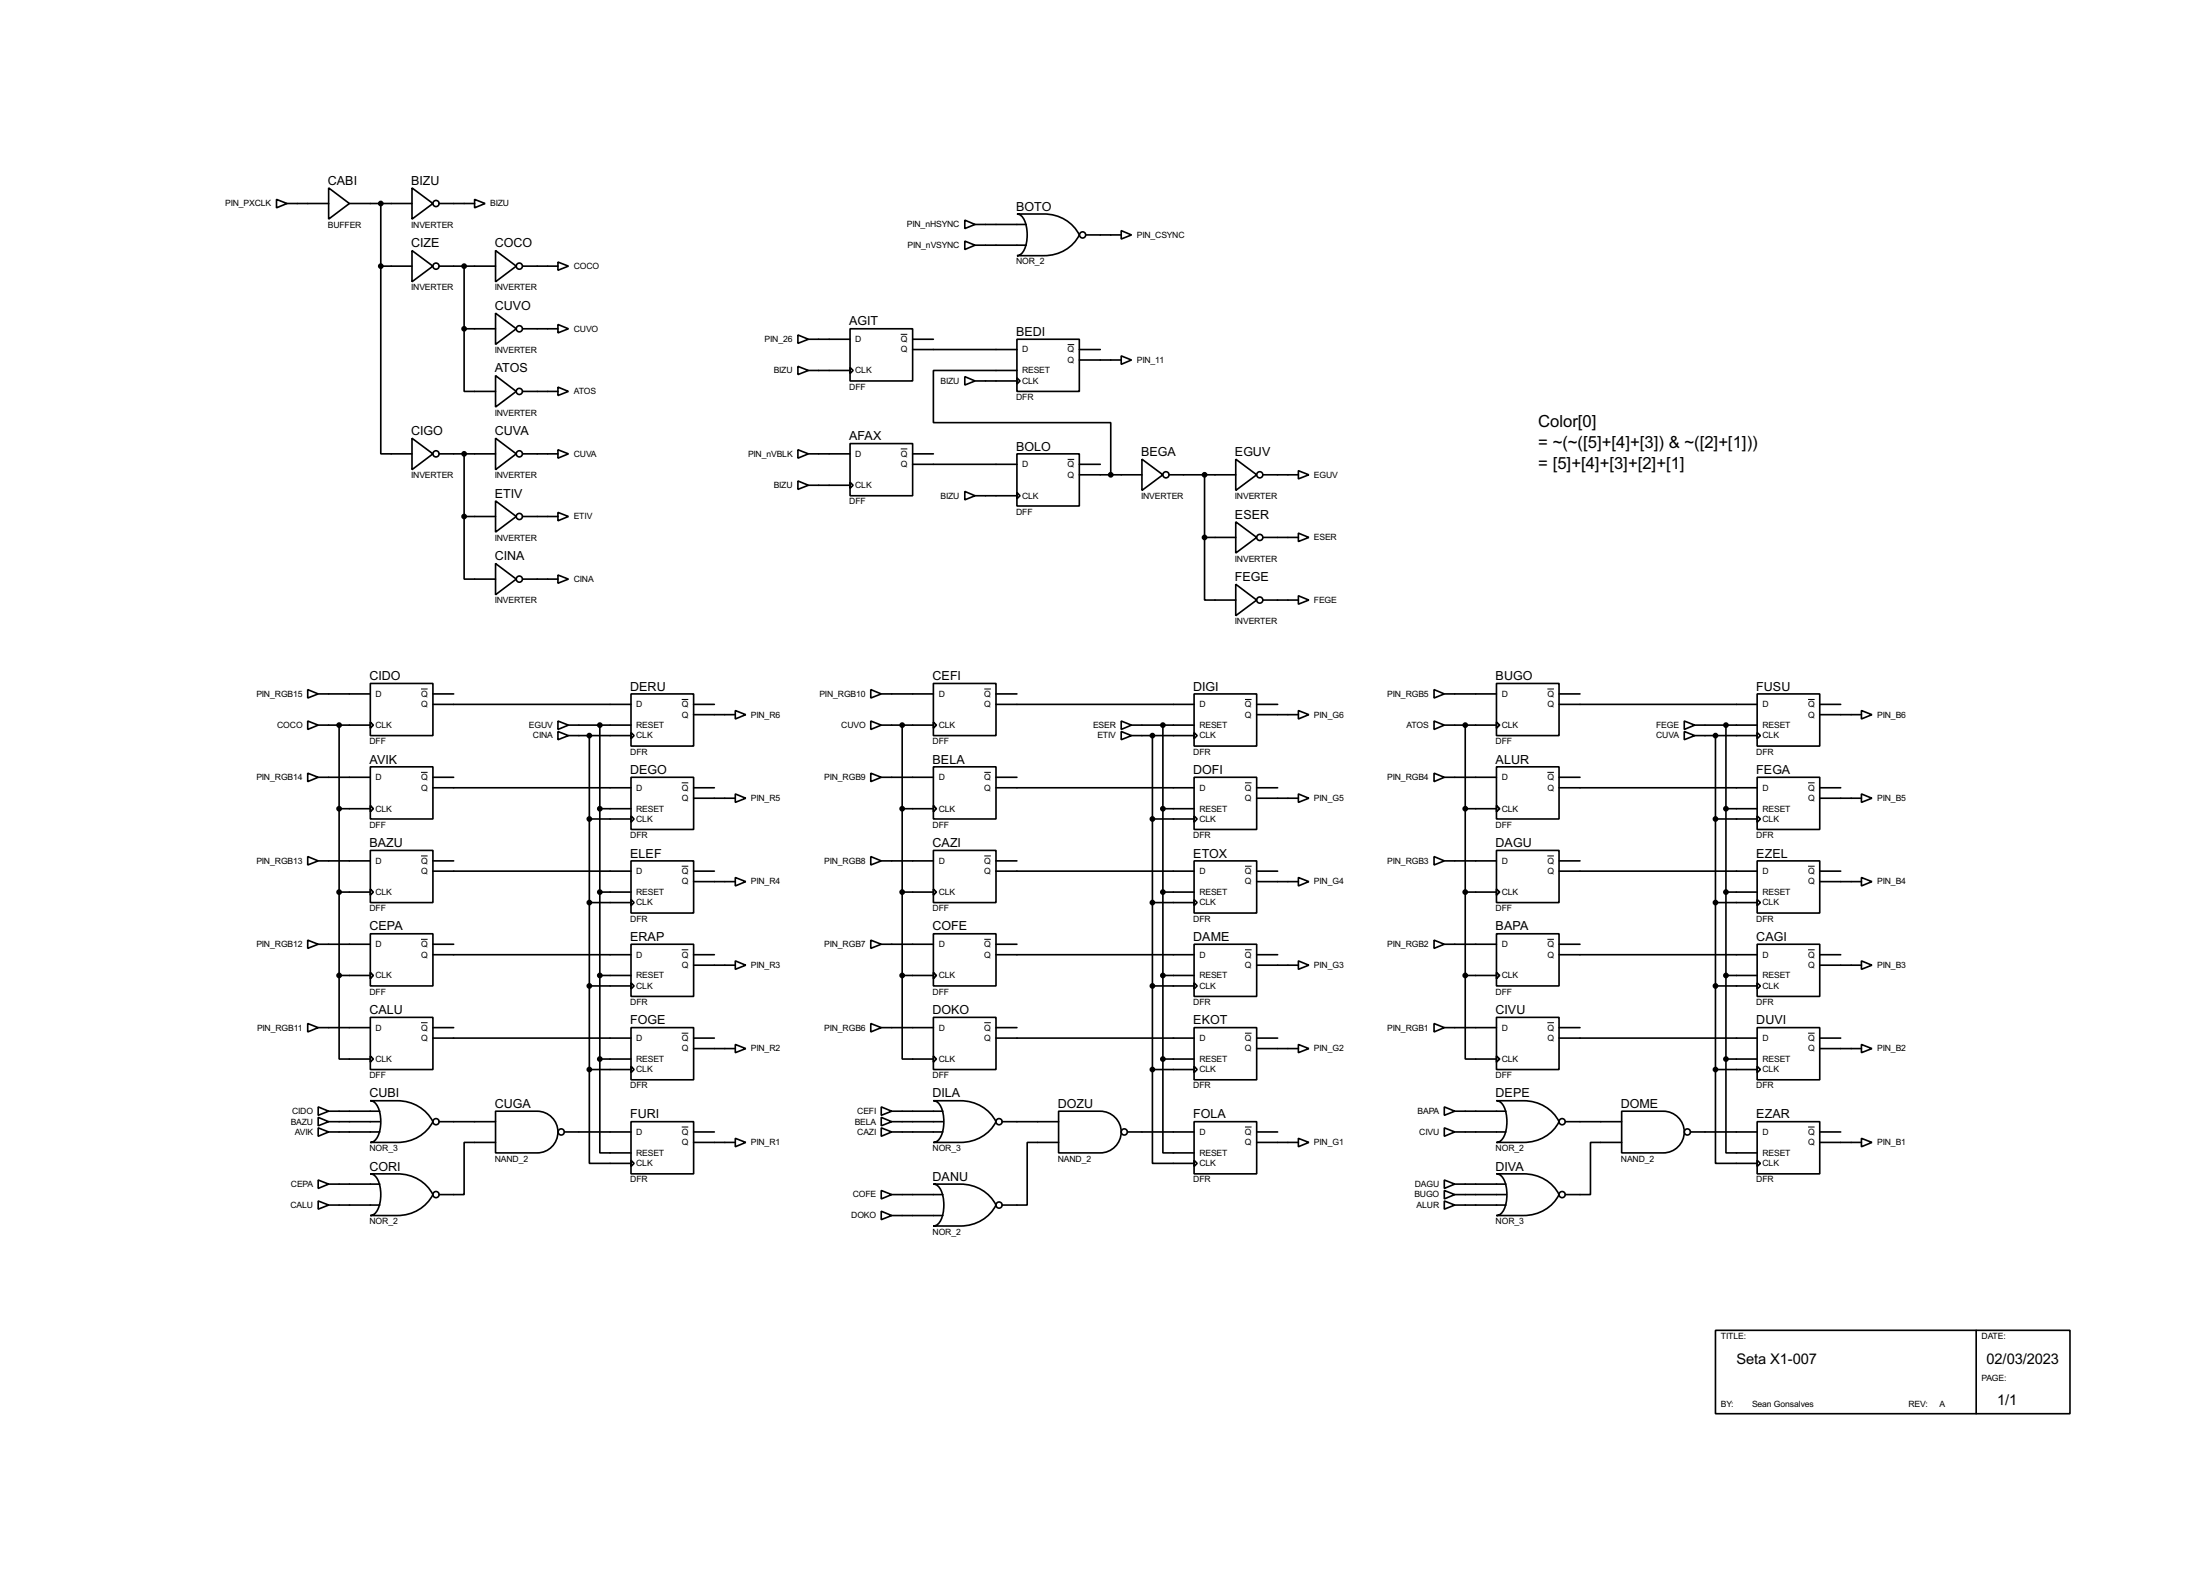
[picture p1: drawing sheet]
<svg xmlns="http://www.w3.org/2000/svg" width="536mm" height="383mm" viewBox="0 0 536 383" stroke-linecap="round" stroke-linejoin="round" font-family="sans-serif">
<g fill="none" stroke="#000" stroke-width=".4">
<path d="M67.4 48.6l2.5 1-2.5 1zM69.9 49.6h10.2M80.1 45.8l5 3.8-5 3.8zM85.1 49.6h15.3M92.8 49.6v15.2M100.4 45.8l5.1 3.8-5.1 3.8zM107 49.6h8.6M115.6 48.6l2.6 1-2.6 1zM235 53.6l2.5 1.1-2.5 1zM235 58.7l2.5 1-2.5 1.1zM237.5 54.7h12.5M237.5 59.7h12.5"/>
<path d="M247.7 52.1h6.6a9.5 9.5 0 0 1 8.6 5.1 9.4 9.4 0 0 1-8.6 5.1h-6.6a3.2 3.2 0 0 0 2.3-3.2 7.9 7.9 0 0 0-1.3-6.6zM264.5 57.2h8.6M273.1 56.2l2.5 1-2.5 1zM92.8 64.8v45.7h7.6M92.8 64.8h7.6M100.4 61l5.1 3.8-5.1 3.8zM107 64.8h13.7M113.1 64.8v15.3M120.7 61l5.1 3.8-5.1 3.8zM120.7 76.3l5.1 3.8-5.1 3.8zM127.3 64.8h8.6M135.9 63.8l2.6 1-2.6 1z"/>
<path d="M135.9 79l2.6 1.1-2.6 1zM113.1 80.1v15.2h7.6M113.1 80.1h7.6M120.7 91.5l5.1 3.8-5.1 3.8zM127.3 80.1h8.6M127.3 95.3h8.6M135.9 94.3l2.6 1-2.6 1zM194.4 81.6l2.5 1-2.5 1zM194.4 89.2l2.5 1-2.5 1zM196.9 82.6h10.2M196.9 90.2h10.2M207.1 80.1h15.2v12.7h-15.2z"/>
<path d="M207.1 89.5l.7 .7-.7 .8zM222.3 82.6h5.1M222.3 85.1h25.4M235 91.7l2.5 1.1-2.5 1zM237.5 92.8h10.2M247.7 82.6h15.2v12.7h-15.2zM247.7 92l.8 .8-.8 .7zM247.7 90.2h-20.3v12.7h43.2v12.7M262.9 85.1h5.1M262.9 87.7h10.2M273.1 86.7l2.5 1-2.5 1zM100.4 106.7l5.1 3.8-5.1 3.9z"/>
<path d="M107 110.5h13.7M113.1 110.5v15.3M120.7 106.7l5.1 3.8-5.1 3.9zM127.3 110.5h8.6M135.9 109.5l2.6 1-2.6 1.1zM194.4 109.5l2.5 1-2.5 1.1zM194.4 117.1l2.5 1.1-2.5 1zM196.9 110.5h10.2M196.9 118.2h10.2M207.1 108h15.2v12.7h-15.2zM207.1 117.4l.7 .8-.7 .7zM222.3 113.1h25.4"/>
<path d="M222.3 110.5h5.1M235 119.7l2.5 1-2.5 1zM247.7 110.5h15.2v12.7h-15.2zM247.7 119.9l.8 .8-.8 .8zM262.9 113.1h5.1M262.9 115.6h15.3M278.2 111.8l5.1 3.8-5.1 3.8zM284.8 115.6h16.2M293.4 115.6v15.3M301 111.8l5.1 3.8-5.1 3.8zM307.6 115.6h8.7M316.3 114.6l2.5 1-2.5 1z"/>
<path d="M113.1 125.8v15.2h7.6M113.1 125.8h7.6M120.7 122l5.1 3.8-5.1 3.8zM120.7 137.2l5.1 3.8-5.1 3.8zM127.3 125.8h8.6M135.9 124.8l2.6 1-2.6 1zM237.5 120.7h10.2M293.4 130.9v15.2h7.6M293.4 130.9h7.6M301 127.1l5.1 3.8-5.1 3.8zM307.6 130.9h8.7M316.3 129.8l2.5 1.1-2.5 1z"/>
<path d="M127.3 141h8.6M135.9 140l2.6 1-2.6 1zM301 142.3l5.1 3.8-5.1 3.8zM307.6 146.1h8.7M316.3 145.1l2.5 1-2.5 1zM75 167.9l2.5 1.1-2.5 1zM75 175.6l2.5 1-2.5 1zM77.5 169h12.7M77.5 176.6h12.7M82.6 176.6v60.9M90.2 166.4h15.3v12.7h-15.3zM90.2 175.8l.8 .8-.8 .7z"/>
<path d="M105.5 169h5M105.5 171.5h48.2M135.9 178.1l2.6 1-2.6 1zM135.9 175.6l2.6 1-2.6 1zM138.5 176.6h15.2M138.5 179.1h15.2M143.6 179.1v81.3M146.1 176.6v81.3M153.7 169h15.3v12.7h-15.3zM153.7 178.4l.8 .7-.8 .8zM169 171.5h5M169 174h10.1"/>
<path d="M179.1 173l2.6 1-2.6 1.1zM212.1 167.9l2.6 1.1-2.6 1zM212.1 175.6l2.6 1-2.6 1zM214.7 169h12.7M214.7 176.6h12.7M219.8 176.6v60.9M227.4 166.4h15.2v12.7h-15.2zM227.4 175.8l.7 .8-.7 .7zM242.6 169h5.1M242.6 171.5h48.3M273.1 178.1l2.5 1-2.5 1zM273.1 175.6l2.5 1-2.5 1z"/>
<path d="M275.6 176.6h15.3M275.6 179.1h15.3M280.7 179.1v81.3M283.3 176.6v81.3M290.9 169h15.2v12.7h-15.2zM290.9 178.4l.7 .7-.7 .8zM306.1 171.5h5.1M306.1 174h10.2M316.3 173l2.5 1-2.5 1.1zM349.3 167.9l2.5 1.1-2.5 1zM349.3 175.6l2.5 1-2.5 1zM351.8 169h12.7"/>
<path d="M351.8 176.6h12.7M356.9 176.6v60.9M364.5 166.4h15.3v12.7h-15.3zM364.5 175.8l.8 .8-.8 .7zM379.8 169h5.1M379.8 171.5h48.2M410.3 178.1l2.5 1-2.5 1zM410.3 175.6l2.5 1-2.5 1zM412.8 176.6h15.2M412.8 179.1h15.2M417.9 179.1v81.3M420.4 176.6v81.3"/>
<path d="M428 169h15.3v12.7h-15.3zM428 178.4l.8 .7-.8 .8zM443.3 171.5h5.1M443.3 174h10.1M453.4 173l2.6 1-2.6 1.1zM75 188.3l2.5 1-2.5 1zM77.5 189.3h12.7M82.6 196.9h7.6M90.2 186.7h15.3v12.7h-15.3zM90.2 196.1l.8 .8-.8 .8zM105.5 189.3h5M105.5 191.8h48.2"/>
<path d="M143.6 199.4h10.1M146.1 196.9h7.6M153.7 189.3h15.3v12.7h-15.3zM153.7 198.7l.8 .7-.8 .8zM169 191.8h5M169 194.4h10.1M179.1 193.3l2.6 1.1-2.6 1zM212.1 188.3l2.6 1-2.6 1zM214.7 189.3h12.7M219.8 196.9h7.6M227.4 186.7h15.2v12.7h-15.2zM227.4 196.1l.7 .8-.7 .8z"/>
<path d="M242.6 189.3h5.1M242.6 191.8h48.3M280.7 199.4h10.2M283.3 196.9h7.6M290.9 189.3h15.2v12.7h-15.2zM290.9 198.7l.7 .7-.7 .8zM306.1 191.8h5.1M306.1 194.4h10.2M316.3 193.3l2.5 1.1-2.5 1zM349.3 188.3l2.5 1-2.5 1zM351.8 189.3h12.7M356.9 196.9h7.6"/>
<path d="M364.5 186.7h15.3v12.7h-15.3zM364.5 196.1l.8 .8-.8 .8zM379.8 189.3h5.1M379.8 191.8h48.2M417.9 199.4h10.1M420.4 196.9h7.6M428 189.3h15.3v12.7h-15.3zM428 198.7l.8 .7-.8 .8zM443.3 191.8h5.1M443.3 194.4h10.1M453.4 193.3l2.6 1.1-2.6 1zM75 208.6l2.5 1-2.5 1z"/>
<path d="M77.5 209.6h12.7M82.6 217.2h7.6M90.2 207.1h15.3v12.7h-15.3zM90.2 216.5l.8 .7-.8 .8zM105.5 209.6h5M105.5 212.1h48.2M143.6 219.8h10.1M146.1 217.2h7.6M153.7 209.6h15.3v12.7h-15.3zM153.7 219l.8 .8-.8 .7zM169 212.1h5M169 214.7h10.1"/>
<path d="M179.1 213.7l2.6 1-2.6 1zM212.1 208.6l2.6 1-2.6 1zM214.7 209.6h12.7M219.8 217.2h7.6M227.4 207.1h15.2v12.7h-15.2zM227.4 216.5l.7 .7-.7 .8zM242.6 209.6h5.1M242.6 212.1h48.3M280.7 219.8h10.2M283.3 217.2h7.6M290.9 209.6h15.2v12.7h-15.2zM290.9 219l.7 .8-.7 .7z"/>
<path d="M306.1 212.1h5.1M306.1 214.7h10.2M316.3 213.7l2.5 1-2.5 1zM349.3 208.6l2.5 1-2.5 1zM351.8 209.6h12.7M356.9 217.2h7.6M364.5 207.1h15.3v12.7h-15.3zM364.5 216.5l.8 .7-.8 .8zM379.8 209.6h5.1M379.8 212.1h48.2M417.9 219.8h10.1M420.4 217.2h7.6"/>
<path d="M428 209.6h15.3v12.7h-15.3zM428 219l.8 .8-.8 .7zM443.3 212.1h5.1M443.3 214.7h10.1M453.4 213.7l2.6 1-2.6 1zM75 228.9l2.5 1-2.5 1zM77.5 229.9h12.7M82.6 237.5v20.4h7.6M82.6 237.5h7.6M90.2 227.4h15.3v12.7h-15.3zM90.2 236.8l.8 .7-.8 .8zM105.5 229.9h5"/>
<path d="M105.5 232.5h48.2M146.1 237.5h7.6M153.7 229.9h15.3v12.7h-15.3zM153.7 239.3l.8 .8-.8 .7zM169 232.5h5M169 235h10.1M179.1 234l2.6 1-2.6 1zM212.1 228.9l2.6 1-2.6 1zM214.7 229.9h12.7M219.8 237.5v20.4h7.6M219.8 237.5h7.6M227.4 227.4h15.2v12.7h-15.2z"/>
<path d="M227.4 236.8l.7 .7-.7 .8zM242.6 229.9h5.1M242.6 232.5h48.3M283.3 237.5h7.6M290.9 229.9h15.2v12.7h-15.2zM290.9 239.3l.7 .8-.7 .7zM306.1 232.5h5.1M306.1 235h10.2M316.3 234l2.5 1-2.5 1zM349.3 228.9l2.5 1-2.5 1zM351.8 229.9h12.7M356.9 237.5v20.4h7.6"/>
<path d="M356.9 237.5h7.6M364.5 227.4h15.3v12.7h-15.3zM364.5 236.8l.8 .7-.8 .8zM379.8 229.9h5.1M379.8 232.5h48.2M420.4 237.5h7.6M428 229.9h15.3v12.7h-15.3zM428 239.3l.8 .8-.8 .7zM443.3 232.5h5.1M443.3 235h10.1M453.4 234l2.6 1-2.6 1zM75 249.2l2.5 1-2.5 1.1z"/>
<path d="M77.5 250.2h12.7M90.2 247.7h15.3v12.7h-15.3zM90.2 257.1l.8 .8-.8 .7zM105.5 250.2h5M105.5 252.8h48.2M143.6 240.1h10.1M146.1 257.9v22.8h7.6M146.1 257.9h7.6M153.7 250.2h15.3v12.7h-15.3zM153.7 259.6l.8 .8-.8 .8zM169 252.8h5M169 255.3h10.1"/>
<path d="M179.1 254.3l2.6 1-2.6 1zM212.1 249.2l2.6 1-2.6 1.1zM214.7 250.2h12.7M227.4 247.7h15.2v12.7h-15.2zM227.4 257.1l.7 .8-.7 .7zM242.6 250.2h5.1M242.6 252.8h48.3M280.7 240.1h10.2M283.3 257.9v22.8h7.6M283.3 257.9h7.6M290.9 250.2h15.2v12.7h-15.2zM290.9 259.6l.7 .8-.7 .8z"/>
<path d="M306.1 252.8h5.1M306.1 255.3h10.2M316.3 254.3l2.5 1-2.5 1zM349.3 249.2l2.5 1-2.5 1.1zM351.8 250.2h12.7M364.5 247.7h15.3v12.7h-15.3zM364.5 257.1l.8 .8-.8 .7zM379.8 250.2h5.1M379.8 252.8h48.2M417.9 240.1h10.1M420.4 257.9v22.8h7.6M420.4 257.9h7.6"/>
<path d="M428 250.2h15.3v12.7h-15.3zM428 259.6l.8 .8-.8 .8zM443.3 252.8h5.1M443.3 255.3h10.1M453.4 254.3l2.6 1-2.6 1zM77.5 269.5l2.6 1.1-2.6 1zM77.5 272.1l2.6 1-2.6 1zM77.5 274.6l2.6 1-2.6 1.1zM80.1 275.6h12.4M80.1 273.1h12.4M80.1 270.6h12.4M90.2 268h6.6a9.6 9.6 0 0 1 8.7 5.1 9.6 9.6 0 0 1-8.7 5.1h-6.6a3.2 3.2 0 0 0 2.4-3.2 7.7 7.7 0 0 0-1.4-6.6z"/>
<path d="M107 273.1h13.7M120.7 270.6h10.2a5.1 5.1 0 0 1 5 5 5.1 5.1 0 0 1-5 5.1h-10.2zM120.7 278.2h-7.6v12.7h-6.1M137.5 275.6h16.2M143.6 260.4v22.9h10.1M143.6 260.4h10.1M153.7 273.1h15.3v12.7h-15.3zM169 278.2h10.1M169 275.6h5M179.1 277.2l2.6 1-2.6 1zM214.7 269.5l2.5 1.1-2.5 1zM214.7 274.6l2.5 1-2.5 1.1z"/>
<path d="M214.7 272.1l2.5 1-2.5 1zM217.2 275.6h12.5M217.2 273.1h12.5M217.2 270.6h12.5M227.4 268h6.6a9.6 9.6 0 0 1 8.6 5.1 9.5 9.5 0 0 1-8.6 5.1h-6.6a3.2 3.2 0 0 0 2.3-3.2 7.8 7.8 0 0 0-1.3-6.6zM244.1 273.1h13.8M257.9 270.6h10.1a5.1 5.1 0 0 1 5.1 5 5.1 5.1 0 0 1-5.1 5.1h-10.1zM257.9 278.2h-7.7v15.2h-6.1M274.6 275.6h16.3M280.7 260.4v22.9h10.2M280.7 260.4h10.2M290.9 273.1h15.2v12.7h-15.2z"/>
<path d="M306.1 278.2h10.2M306.1 275.6h5.1M316.3 277.2l2.5 1-2.5 1zM351.8 269.5l2.6 1.1-2.6 1zM351.8 274.6l2.6 1-2.6 1.1zM354.4 275.6h12.4M354.4 270.6h12.4M364.5 268h6.6a9.5 9.5 0 0 1 8.7 5.1 9.5 9.5 0 0 1-8.7 5.1h-6.6a3.2 3.2 0 0 0 2.4-3.2 7.8 7.8 0 0 0-1.3-6.6zM381.3 273.1h13.7M395 270.6h10.2a5.1 5.1 0 0 1 5.1 5 5.1 5.1 0 0 1-5.1 5.1h-10.2zM395 278.2h-7.6v12.7h-6.1M411.8 275.6h16.2"/>
<path d="M417.9 260.4v22.9h10.1M417.9 260.4h10.1M428 273.1h15.3v12.7h-15.3zM443.3 278.2h10.1M443.3 275.6h5.1M453.4 277.2l2.6 1-2.6 1zM77.5 287.3l2.6 1-2.6 1.1zM77.5 292.4l2.6 1-2.6 1zM80.1 288.3h12.4M80.1 293.4h12.4M90.2 285.8h6.6a9.6 9.6 0 0 1 8.7 5.1 9.6 9.6 0 0 1-8.7 5.1h-6.6a3.2 3.2 0 0 0 2.4-3.2 7.6 7.6 0 0 0-1.4-6.6zM153.7 282.5l.8 .8-.8 .7z"/>
<path d="M214.7 289.9l2.5 1-2.5 1zM214.7 294.9l2.5 1.1-2.5 1zM217.2 290.9h12.5M217.2 296h12.5M227.4 288.3h6.6a9.6 9.6 0 0 1 8.6 5.1 9.5 9.5 0 0 1-8.6 5.1h-6.6a3.2 3.2 0 0 0 2.3-3.1 7.8 7.8 0 0 0-1.3-6.7zM290.9 282.5l.7 .8-.7 .7zM351.8 287.3l2.6 1-2.6 1.1zM351.8 289.9l2.6 1-2.6 1zM351.8 292.4l2.6 1-2.6 1zM354.4 288.3h12.4M354.4 293.4h12.4M354.4 290.9h12.4"/>
<path d="M364.5 285.8h6.6a9.5 9.5 0 0 1 8.7 5.1 9.5 9.5 0 0 1-8.7 5.1h-6.6a3.2 3.2 0 0 0 2.4-3.2 7.7 7.7 0 0 0-1.3-6.6zM428 282.5l.8 .8-.8 .7zM417.9 323.9h86.3v20.3h-86.3zM481.4 323.9v20.3"/>
<circle cx="106.2" cy="49.6" r=".75"/>
<circle cx="263.7" cy="57.2" r=".75"/>
<circle cx="106.2" cy="64.8" r=".75"/>
<circle cx="126.5" cy="64.8" r=".75"/>
<circle cx="126.5" cy="80.1" r=".75"/>
<circle cx="126.5" cy="95.3" r=".75"/>
<circle cx="106.2" cy="110.5" r=".75"/>
<circle cx="126.5" cy="110.5" r=".75"/>
<circle cx="284" cy="115.6" r=".75"/>
<circle cx="306.8" cy="115.6" r=".75"/>
<circle cx="126.5" cy="125.8" r=".75"/>
<circle cx="306.8" cy="130.9" r=".75"/>
<circle cx="126.5" cy="141" r=".75"/>
<circle cx="306.8" cy="146.1" r=".75"/>
<circle cx="106.2" cy="273.1" r=".75"/>
<circle cx="136.7" cy="275.6" r=".75"/>
<circle cx="243.3" cy="273.1" r=".75"/>
<circle cx="273.8" cy="275.6" r=".75"/>
<circle cx="380.5" cy="273.1" r=".75"/>
<circle cx="411" cy="275.6" r=".75"/>
<circle cx="106.2" cy="290.9" r=".75"/>
<circle cx="243.3" cy="293.4" r=".75"/>
<circle cx="380.5" cy="290.9" r=".75"/>
</g>
<g fill="none" stroke="#000" stroke-width=".24">
<path d="M219.4 81.4h1.6M260.1 83.9h1.6M219.4 109.3h1.6M260.1 111.9h1.6M102.6 167.8h1.6M166.1 170.3h1.6M239.8 167.8h1.6M303.3 170.3h1.6M376.9 167.8h1.6M440.4 170.3h1.6M102.6 188.1h1.6M166.1 190.6h1.6"/>
<path d="M239.8 188.1h1.6M303.3 190.6h1.6M376.9 188.1h1.6M440.4 190.6h1.6M102.6 208.4h1.6M166.1 210.9h1.6M239.8 208.4h1.6M303.3 210.9h1.6M376.9 208.4h1.6M440.4 210.9h1.6M102.6 228.7h1.6M166.1 231.3h1.6"/>
<path d="M239.8 228.7h1.6M303.3 231.3h1.6M376.9 228.7h1.6M440.4 231.3h1.6M102.6 249h1.6M166.1 251.6h1.6M239.8 249h1.6M303.3 251.6h1.6M376.9 249h1.6M440.4 251.6h1.6M166.1 274.4h1.6M303.3 274.4h1.6"/>
<path d="M440.4 274.4h1.6"/>
</g>
<g fill="#000" stroke="#000" stroke-width=".4">
<circle cx="92.7" cy="49.6" r=".5"/>
<circle cx="92.7" cy="64.8" r=".5"/>
<circle cx="113" cy="64.8" r=".5"/>
<circle cx="113" cy="80.1" r=".5"/>
<circle cx="113" cy="110.5" r=".5"/>
<circle cx="270.5" cy="115.6" r=".5"/>
<circle cx="293.4" cy="115.6" r=".5"/>
<circle cx="113" cy="125.8" r=".5"/>
<circle cx="293.4" cy="130.9" r=".5"/>
<circle cx="82.6" cy="176.6" r=".5"/>
<circle cx="143.5" cy="179.1" r=".5"/>
<circle cx="146.1" cy="176.6" r=".5"/>
<circle cx="219.7" cy="176.6" r=".5"/>
<circle cx="280.7" cy="179.1" r=".5"/>
<circle cx="283.2" cy="176.6" r=".5"/>
<circle cx="356.9" cy="176.6" r=".5"/>
<circle cx="417.8" cy="179.1" r=".5"/>
<circle cx="420.4" cy="176.6" r=".5"/>
<circle cx="82.6" cy="196.9" r=".5"/>
<circle cx="143.5" cy="199.4" r=".5"/>
<circle cx="146.1" cy="196.9" r=".5"/>
<circle cx="219.7" cy="196.9" r=".5"/>
<circle cx="280.7" cy="199.4" r=".5"/>
<circle cx="283.2" cy="196.9" r=".5"/>
<circle cx="356.9" cy="196.9" r=".5"/>
<circle cx="417.8" cy="199.4" r=".5"/>
<circle cx="420.4" cy="196.9" r=".5"/>
<circle cx="82.6" cy="217.2" r=".5"/>
<circle cx="143.5" cy="219.8" r=".5"/>
<circle cx="146.1" cy="217.2" r=".5"/>
<circle cx="219.7" cy="217.2" r=".5"/>
<circle cx="280.7" cy="219.8" r=".5"/>
<circle cx="283.2" cy="217.2" r=".5"/>
<circle cx="356.9" cy="217.2" r=".5"/>
<circle cx="417.8" cy="219.8" r=".5"/>
<circle cx="420.4" cy="217.2" r=".5"/>
<circle cx="82.6" cy="237.5" r=".5"/>
<circle cx="146.1" cy="237.5" r=".5"/>
<circle cx="219.7" cy="237.5" r=".5"/>
<circle cx="283.2" cy="237.5" r=".5"/>
<circle cx="356.9" cy="237.5" r=".5"/>
<circle cx="420.4" cy="237.5" r=".5"/>
<circle cx="143.5" cy="240.1" r=".5"/>
<circle cx="146.1" cy="257.9" r=".5"/>
<circle cx="280.7" cy="240.1" r=".5"/>
<circle cx="283.2" cy="257.9" r=".5"/>
<circle cx="417.8" cy="240.1" r=".5"/>
<circle cx="420.4" cy="257.9" r=".5"/>
<circle cx="143.5" cy="260.4" r=".5"/>
<circle cx="280.7" cy="260.4" r=".5"/>
<circle cx="417.8" cy="260.4" r=".5"/>
</g>
<g font-size="4.6">
<text x="374.7" y="104">Color[0]</text>
<text x="374.7" y="109.1">= ~(~([5]+[4]+[3]) &amp; ~([2]+[1]))</text>
<text x="374.7" y="114.2">= [5]+[4]+[3]+[2]+[1]</text>
</g>
<g font-size="4">
<text x="423" y="332">Seta X1-007</text>
<text x="483.9" y="332">02/03/2023</text>
<text x="486.5" y="342.2">1/1</text>
</g>
<g font-size="3.4">
<text x="79.9" y="45">CABI</text>
<text x="100.2" y="45">BIZU</text>
<text x="247.5" y="51.3">BOTO</text>
<text x="100.2" y="60.2">CIZE</text>
<text x="120.5" y="60.2">COCO</text>
<text x="120.5" y="75.5">CUVO</text>
<text x="206.9" y="79.3">AGIT</text>
<text x="247.5" y="81.8">BEDI</text>
<text x="120.5" y="90.7">ATOS</text>
<text x="100.2" y="105.9">CIGO</text>
<text x="120.5" y="105.9">CUVA</text>
<text x="206.9" y="107.2">AFAX</text>
<text x="247.5" y="109.7">BOLO</text>
<text x="278" y="111">BEGA</text>
<text x="300.8" y="111">EGUV</text>
<text x="120.5" y="121.2">ETIV</text>
<text x="300.8" y="126.3">ESER</text>
<text x="120.5" y="136.4">CINA</text>
<text x="300.8" y="141.5">FEGE</text>
<text x="90" y="165.6">CIDO</text>
<text x="227.2" y="165.6">CEFI</text>
<text x="364.3" y="165.6">BUGO</text>
<text x="153.5" y="168.2">DERU</text>
<text x="290.7" y="168.2">DIGI</text>
<text x="427.8" y="168.2">FUSU</text>
<text x="90" y="185.9">AVIK</text>
<text x="227.2" y="185.9">BELA</text>
<text x="364.3" y="185.9">ALUR</text>
<text x="153.5" y="188.5">DEGO</text>
<text x="290.7" y="188.5">DOFI</text>
<text x="427.8" y="188.5">FEGA</text>
<text x="90" y="206.3">BAZU</text>
<text x="153.5" y="208.8">ELEF</text>
<text x="227.2" y="206.3">CAZI</text>
<text x="290.7" y="208.8">ETOX</text>
<text x="364.3" y="206.3">DAGU</text>
<text x="427.8" y="208.8">EZEL</text>
<text x="90" y="226.6">CEPA</text>
<text x="227.2" y="226.6">COFE</text>
<text x="364.3" y="226.6">BAPA</text>
<text x="153.5" y="229.1">ERAP</text>
<text x="290.7" y="229.1">DAME</text>
<text x="427.8" y="229.1">CAGI</text>
<text x="90" y="246.9">CALU</text>
<text x="153.5" y="249.4">FOGE</text>
<text x="227.2" y="246.9">DOKO</text>
<text x="290.7" y="249.4">EKOT</text>
<text x="364.3" y="246.9">CIVU</text>
<text x="427.8" y="249.4">DUVI</text>
<text x="90" y="267.2">CUBI</text>
<text x="120.5" y="269.8">CUGA</text>
<text x="227.2" y="267.2">DILA</text>
<text x="257.7" y="269.8">DOZU</text>
<text x="364.3" y="267.2">DEPE</text>
<text x="394.8" y="269.8">DOME</text>
<text x="153.5" y="272.3">FURI</text>
<text x="290.7" y="272.3">FOLA</text>
<text x="427.8" y="272.3">EZAR</text>
<text x="90" y="285">CORI</text>
<text x="227.2" y="287.5">DANU</text>
<text x="364.3" y="285">DIVA</text>
</g>
<g font-size="2.4">
<text x="54.9" y="50.2">PIN_PXCLK</text>
<text x="119.4" y="50.2">BIZU</text>
<text x="79.9" y="55.4">BUFFER</text>
<text x="100.2" y="55.4">INVERTER</text>
<text x="220.9" y="55.4">PIN_nHSYNC</text>
<text x="276.9" y="57.9">PIN_CSYNC</text>
<text x="139.8" y="65.5">COCO</text>
<text x="221.1" y="60.4">PIN_nVSYNC</text>
<text x="247.5" y="64.3">NOR_2</text>
<text x="100.2" y="70.7">INVERTER</text>
<text x="120.5" y="70.7">INVERTER</text>
<text x="139.8" y="80.8">CUVO</text>
<text x="186.3" y="83.3">PIN_26</text>
<text x="208.3" y="83.3">D</text>
<text x="219.4" y="83.3">Q</text>
<text x="120.5" y="86">INVERTER</text>
<text x="219.4" y="85.8">Q</text>
<text x="249" y="85.8">D</text>
<text x="260.1" y="85.8">Q</text>
<text x="260.1" y="88.4">Q</text>
<text x="276.9" y="88.4">PIN_11</text>
<text x="139.8" y="96">ATOS</text>
<text x="188.5" y="90.9">BIZU</text>
<text x="206.9" y="94.9">DFF</text>
<text x="208.3" y="90.9">CLK</text>
<text x="229.1" y="93.5">BIZU</text>
<text x="249" y="90.9">RESET</text>
<text x="249" y="93.5">CLK</text>
<text x="120.5" y="101.2">INVERTER</text>
<text x="247.5" y="97.4">DFR</text>
<text x="139.8" y="111.2">CUVA</text>
<text x="182.2" y="111.2">PIN_nVBLK</text>
<text x="208.3" y="111.2">D</text>
<text x="219.4" y="111.2">Q</text>
<text x="219.4" y="113.7">Q</text>
<text x="249" y="113.7">D</text>
<text x="260.1" y="113.7">Q</text>
<text x="100.2" y="116.4">INVERTER</text>
<text x="120.5" y="116.4">INVERTER</text>
<text x="188.5" y="118.9">BIZU</text>
<text x="208.3" y="118.9">CLK</text>
<text x="260.1" y="116.3">Q</text>
<text x="320.1" y="116.3">EGUV</text>
<text x="206.9" y="122.8">DFF</text>
<text x="229.1" y="121.4">BIZU</text>
<text x="247.5" y="125.3">DFF</text>
<text x="249" y="121.4">CLK</text>
<text x="278" y="121.5">INVERTER</text>
<text x="300.8" y="121.5">INVERTER</text>
<text x="120.5" y="131.7">INVERTER</text>
<text x="139.8" y="126.4">ETIV</text>
<text x="320.1" y="131.6">ESER</text>
<text x="300.8" y="136.8">INVERTER</text>
<text x="139.8" y="141.7">CINA</text>
<text x="120.5" y="146.9">INVERTER</text>
<text x="320.1" y="146.8">FEGE</text>
<text x="300.8" y="152">INVERTER</text>
<text x="62.5" y="169.7">PIN_RGB15</text>
<text x="91.5" y="169.7">D</text>
<text x="102.6" y="169.7">Q</text>
<text x="102.6" y="172.2">Q</text>
<text x="155" y="172.2">D</text>
<text x="166.1" y="172.2">Q</text>
<text x="199.6" y="169.7">PIN_RGB10</text>
<text x="228.7" y="169.7">D</text>
<text x="239.8" y="169.7">Q</text>
<text x="239.8" y="172.2">Q</text>
<text x="292.2" y="172.2">D</text>
<text x="303.3" y="172.2">Q</text>
<text x="337.9" y="169.7">PIN_RGB5</text>
<text x="365.8" y="169.7">D</text>
<text x="376.9" y="169.7">Q</text>
<text x="376.9" y="172.2">Q</text>
<text x="429.3" y="172.2">D</text>
<text x="440.4" y="172.2">Q</text>
<text x="67.5" y="177.3">COCO</text>
<text x="91.5" y="177.3">CLK</text>
<text x="128.9" y="177.3">EGUV</text>
<text x="129.8" y="179.8">CINA</text>
<text x="155" y="177.3">RESET</text>
<text x="155" y="179.8">CLK</text>
<text x="166.1" y="174.7">Q</text>
<text x="182.9" y="174.7">PIN_R6</text>
<text x="204.9" y="177.3">CUVO</text>
<text x="228.7" y="177.3">CLK</text>
<text x="266.3" y="177.3">ESER</text>
<text x="267.3" y="179.8">ETIV</text>
<text x="292.2" y="177.3">RESET</text>
<text x="292.2" y="179.8">CLK</text>
<text x="303.3" y="174.7">Q</text>
<text x="320.1" y="174.7">PIN_G6</text>
<text x="342.6" y="177.3">ATOS</text>
<text x="365.8" y="177.3">CLK</text>
<text x="403.4" y="179.8">CUVA</text>
<text x="403.4" y="177.3">FEGE</text>
<text x="429.3" y="177.3">RESET</text>
<text x="429.3" y="179.8">CLK</text>
<text x="440.4" y="174.7">Q</text>
<text x="457.3" y="174.7">PIN_B6</text>
<text x="90" y="181.2">DFF</text>
<text x="153.5" y="183.8">DFR</text>
<text x="227.2" y="181.2">DFF</text>
<text x="290.7" y="183.8">DFR</text>
<text x="364.3" y="181.2">DFF</text>
<text x="427.8" y="183.8">DFR</text>
<text x="62.5" y="190">PIN_RGB14</text>
<text x="91.5" y="190">D</text>
<text x="102.6" y="190">Q</text>
<text x="200.8" y="190">PIN_RGB9</text>
<text x="228.7" y="190">D</text>
<text x="239.8" y="190">Q</text>
<text x="337.9" y="190">PIN_RGB4</text>
<text x="365.8" y="190">D</text>
<text x="376.9" y="190">Q</text>
<text x="91.5" y="197.6">CLK</text>
<text x="102.6" y="192.5">Q</text>
<text x="155" y="197.6">RESET</text>
<text x="155" y="192.5">D</text>
<text x="166.1" y="192.5">Q</text>
<text x="166.1" y="195.1">Q</text>
<text x="182.9" y="195.1">PIN_R5</text>
<text x="228.7" y="197.6">CLK</text>
<text x="239.8" y="192.5">Q</text>
<text x="292.2" y="197.6">RESET</text>
<text x="292.2" y="192.5">D</text>
<text x="303.3" y="192.5">Q</text>
<text x="303.3" y="195.1">Q</text>
<text x="320.1" y="195.1">PIN_G5</text>
<text x="365.8" y="197.6">CLK</text>
<text x="376.9" y="192.5">Q</text>
<text x="429.3" y="197.6">RESET</text>
<text x="429.3" y="192.5">D</text>
<text x="440.4" y="192.5">Q</text>
<text x="440.4" y="195.1">Q</text>
<text x="457.3" y="195.1">PIN_B5</text>
<text x="90" y="201.5">DFF</text>
<text x="155" y="200.1">CLK</text>
<text x="227.2" y="201.5">DFF</text>
<text x="292.2" y="200.1">CLK</text>
<text x="364.3" y="201.5">DFF</text>
<text x="429.3" y="200.1">CLK</text>
<text x="153.5" y="204.1">DFR</text>
<text x="290.7" y="204.1">DFR</text>
<text x="427.8" y="204.1">DFR</text>
<text x="62.5" y="210.3">PIN_RGB13</text>
<text x="91.5" y="210.3">D</text>
<text x="102.6" y="210.3">Q</text>
<text x="102.6" y="212.8">Q</text>
<text x="155" y="212.8">D</text>
<text x="166.1" y="212.8">Q</text>
<text x="166.1" y="215.4">Q</text>
<text x="182.9" y="215.4">PIN_R4</text>
<text x="200.8" y="210.3">PIN_RGB8</text>
<text x="228.7" y="210.3">D</text>
<text x="239.8" y="210.3">Q</text>
<text x="239.8" y="212.8">Q</text>
<text x="292.2" y="212.8">D</text>
<text x="303.3" y="212.8">Q</text>
<text x="303.3" y="215.4">Q</text>
<text x="320.1" y="215.4">PIN_G4</text>
<text x="337.9" y="210.3">PIN_RGB3</text>
<text x="365.8" y="210.3">D</text>
<text x="376.9" y="210.3">Q</text>
<text x="376.9" y="212.8">Q</text>
<text x="429.3" y="212.8">D</text>
<text x="440.4" y="212.8">Q</text>
<text x="440.4" y="215.4">Q</text>
<text x="457.3" y="215.4">PIN_B4</text>
<text x="90" y="221.9">DFF</text>
<text x="91.5" y="217.9">CLK</text>
<text x="155" y="217.9">RESET</text>
<text x="155" y="220.5">CLK</text>
<text x="227.2" y="221.9">DFF</text>
<text x="228.7" y="217.9">CLK</text>
<text x="292.2" y="217.9">RESET</text>
<text x="292.2" y="220.5">CLK</text>
<text x="364.3" y="221.9">DFF</text>
<text x="365.8" y="217.9">CLK</text>
<text x="429.3" y="217.9">RESET</text>
<text x="429.3" y="220.5">CLK</text>
<text x="153.5" y="224.4">DFR</text>
<text x="290.7" y="224.4">DFR</text>
<text x="427.8" y="224.4">DFR</text>
<text x="62.5" y="230.6">PIN_RGB12</text>
<text x="91.5" y="230.6">D</text>
<text x="102.6" y="230.6">Q</text>
<text x="102.6" y="233.2">Q</text>
<text x="155" y="233.2">D</text>
<text x="166.1" y="233.2">Q</text>
<text x="200.8" y="230.6">PIN_RGB7</text>
<text x="228.7" y="230.6">D</text>
<text x="239.8" y="230.6">Q</text>
<text x="239.8" y="233.2">Q</text>
<text x="292.2" y="233.2">D</text>
<text x="303.3" y="233.2">Q</text>
<text x="337.9" y="230.6">PIN_RGB2</text>
<text x="365.8" y="230.6">D</text>
<text x="376.9" y="230.6">Q</text>
<text x="376.9" y="233.2">Q</text>
<text x="429.3" y="233.2">D</text>
<text x="440.4" y="233.2">Q</text>
<text x="91.5" y="238.2">CLK</text>
<text x="155" y="238.2">RESET</text>
<text x="166.1" y="235.7">Q</text>
<text x="182.9" y="235.7">PIN_R3</text>
<text x="228.7" y="238.2">CLK</text>
<text x="292.2" y="238.2">RESET</text>
<text x="303.3" y="235.7">Q</text>
<text x="320.1" y="235.7">PIN_G3</text>
<text x="365.8" y="238.2">CLK</text>
<text x="429.3" y="238.2">RESET</text>
<text x="440.4" y="235.7">Q</text>
<text x="457.3" y="235.7">PIN_B3</text>
<text x="90" y="242.2">DFF</text>
<text x="153.5" y="244.7">DFR</text>
<text x="155" y="240.8">CLK</text>
<text x="227.2" y="242.2">DFF</text>
<text x="290.7" y="244.7">DFR</text>
<text x="292.2" y="240.8">CLK</text>
<text x="364.3" y="242.2">DFF</text>
<text x="427.8" y="244.7">DFR</text>
<text x="429.3" y="240.8">CLK</text>
<text x="62.6" y="250.9">PIN_RGB11</text>
<text x="91.5" y="250.9">D</text>
<text x="102.6" y="250.9">Q</text>
<text x="200.8" y="250.9">PIN_RGB6</text>
<text x="228.7" y="250.9">D</text>
<text x="239.8" y="250.9">Q</text>
<text x="337.9" y="250.9">PIN_RGB1</text>
<text x="365.8" y="250.9">D</text>
<text x="376.9" y="250.9">Q</text>
<text x="102.6" y="253.5">Q</text>
<text x="155" y="253.5">D</text>
<text x="166.1" y="253.5">Q</text>
<text x="166.1" y="256">Q</text>
<text x="182.9" y="256">PIN_R2</text>
<text x="239.8" y="253.5">Q</text>
<text x="292.2" y="253.5">D</text>
<text x="303.3" y="253.5">Q</text>
<text x="303.3" y="256">Q</text>
<text x="320.1" y="256">PIN_G2</text>
<text x="376.9" y="253.5">Q</text>
<text x="429.3" y="253.5">D</text>
<text x="440.4" y="253.5">Q</text>
<text x="440.4" y="256">Q</text>
<text x="457.3" y="256">PIN_B2</text>
<text x="90" y="262.5">DFF</text>
<text x="91.5" y="258.6">CLK</text>
<text x="155" y="258.6">RESET</text>
<text x="155" y="261.1">CLK</text>
<text x="227.2" y="262.5">DFF</text>
<text x="228.7" y="258.6">CLK</text>
<text x="292.2" y="258.6">RESET</text>
<text x="292.2" y="261.1">CLK</text>
<text x="364.3" y="262.5">DFF</text>
<text x="365.8" y="258.6">CLK</text>
<text x="429.3" y="258.6">RESET</text>
<text x="429.3" y="261.1">CLK</text>
<text x="153.5" y="265">DFR</text>
<text x="290.7" y="265">DFR</text>
<text x="427.8" y="265">DFR</text>
<text x="70.8" y="273.8">BAZU</text>
<text x="71.2" y="271.3">CIDO</text>
<text x="208.2" y="273.8">BELA</text>
<text x="208.8" y="271.3">CEFI</text>
<text x="345.3" y="271.3">BAPA</text>
<text x="71.9" y="276.3">AVIK</text>
<text x="90" y="280.3">NOR_3</text>
<text x="155" y="281.4">RESET</text>
<text x="155" y="276.3">D</text>
<text x="166.1" y="276.3">Q</text>
<text x="166.1" y="278.9">Q</text>
<text x="182.9" y="278.9">PIN_R1</text>
<text x="208.8" y="276.3">CAZI</text>
<text x="227.2" y="280.3">NOR_3</text>
<text x="292.2" y="281.4">RESET</text>
<text x="292.2" y="276.3">D</text>
<text x="303.3" y="276.3">Q</text>
<text x="303.3" y="278.9">Q</text>
<text x="320.1" y="278.9">PIN_G1</text>
<text x="345.7" y="276.3">CIVU</text>
<text x="364.3" y="280.3">NOR_2</text>
<text x="429.3" y="281.4">RESET</text>
<text x="429.3" y="276.3">D</text>
<text x="440.4" y="276.3">Q</text>
<text x="440.4" y="278.9">Q</text>
<text x="457.3" y="278.9">PIN_B1</text>
<text x="120.5" y="282.8">NAND_2</text>
<text x="153.5" y="287.9">DFR</text>
<text x="155" y="284">CLK</text>
<text x="257.7" y="282.8">NAND_2</text>
<text x="290.7" y="287.9">DFR</text>
<text x="292.2" y="284">CLK</text>
<text x="394.8" y="282.8">NAND_2</text>
<text x="427.8" y="287.9">DFR</text>
<text x="429.3" y="284">CLK</text>
<text x="70.9" y="289">CEPA</text>
<text x="207.7" y="291.6">COFE</text>
<text x="344.5" y="291.6">BUGO</text>
<text x="344.6" y="289">DAGU</text>
<text x="70.8" y="294.1">CALU</text>
<text x="90" y="298.1">NOR_2</text>
<text x="207.4" y="296.7">DOKO</text>
<text x="345.1" y="294.1">ALUR</text>
<text x="364.3" y="298.1">NOR_3</text>
<text x="227.2" y="300.6">NOR_2</text>
<text x="419.2" y="326">TITLE:</text>
<text x="482.7" y="326">DATE:</text>
<text x="482.7" y="336.2">PAGE:</text>
<text x="419.2" y="342.6">BY:</text>
<text x="426.8" y="342.6">Sean Gonsalves</text>
<text x="464.9" y="342.6">REV:</text>
<text x="472.5" y="342.6">A</text>
</g>
</svg>
